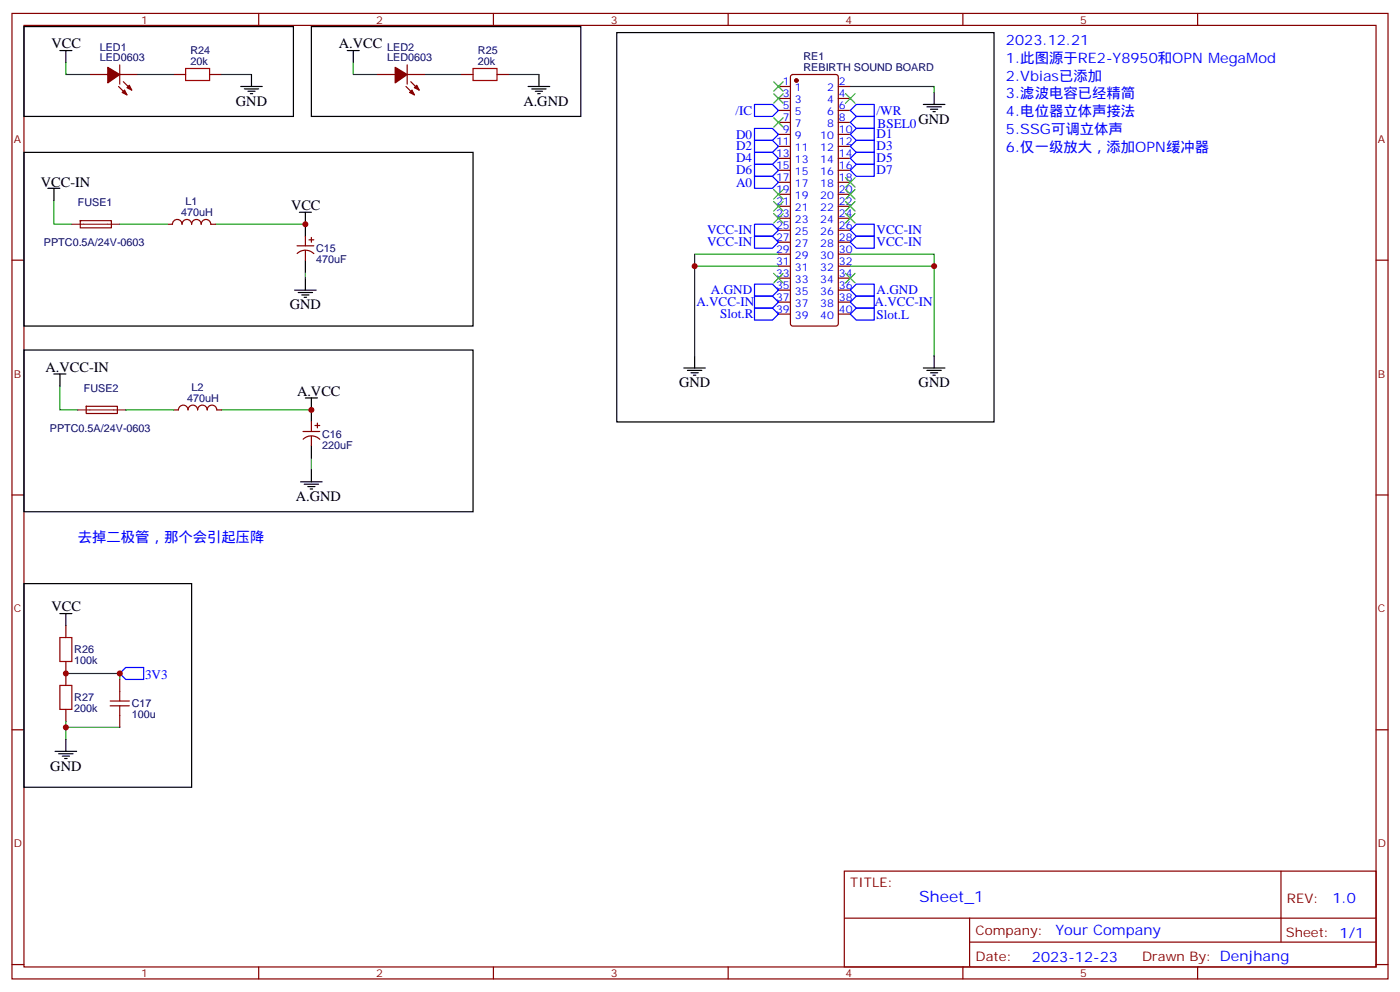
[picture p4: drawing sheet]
<svg xmlns="http://www.w3.org/2000/svg" width="412mm" height="292mm" viewBox="0 0 412 292" stroke-linecap="round" stroke-linejoin="round" font-family="sans-serif">
<g fill="none" stroke="#870000" stroke-width=".35">
<path d="M3.5 4h405.4v284.3h-405.4zM7.1 7.5h398.2v277.3h-398.2zM35.3 19.1v5.7M76.2 4v3.5M119.9 19.1v5.7M145.3 4v3.5M214.5 4v3.5M283.6 4v3.5M352.8 4v3.5M26.5 21.9h5.2M34.9 25.5l2.5 2.4M35.3 21.9h5.3"/>
<path d="M36.3 24.1l2.5 2.4M51.2 21.9h3.5M61.7 21.9h3.6M111.1 21.9h5.3M119.6 25.5l2.5 2.4M119.9 21.9h5.3M121 24.1l2.5 2.4M135.8 21.9h3.5M146.4 21.9h3.5M229.3 25.5h3.5M229.3 29h3.5M229.3 32.5h3.5"/>
<path d="M229.3 36.1h3.5M229.3 39.6h3.5M233.1 22.1l.4-.2h12.7l.5 .2 .2 .5v72.7l-.2 .5-.5 .2h-12.7l-.5-.2-.2-.5v-72.7zM246.9 25.5h3.6M246.9 29h3.6M246.9 32.5h3.6M246.9 36.1h3.6M246.9 39.6h3.6M229.3 43.1h3.5M229.3 46.6h3.5M229.3 50.2h3.5M229.3 53.7h3.5"/>
<path d="M229.3 57.2h3.5M246.9 43.1h3.6M246.9 46.6h3.6M246.9 50.2h3.6M246.9 53.7h3.6M246.9 57.2h3.6M3.5 76.6h3.6M23.6 65h9.2v2.1h-9.1zM49.4 66h1.4a1.41 1.41 0 0 1 1.4-1.4 1.41 1.41 0 0 1 1.4 1.4 1.41 1.41 0 0 1 1.4-1.4 1.41 1.41 0 0 1 1.4 1.4 1.41 1.41 0 0 1 1.5-1.4 1.41 1.41 0 0 1 1.4 1.4 1.41 1.41 0 0 1 1.4-1.4 1.41 1.41 0 0 1 1.4 1.4h1.4M87.5 72.4h4.9M87.5 74.7a3.5 3.5 0 0 1 4.9 0M90 69.6v2.8"/>
<path d="M90 73.8v2.8M91 70.6h1.4M91.7 69.9v1.4M229.3 78.4h3.5M229.3 74.9h3.5M229.3 71.3h3.5M229.3 67.8h3.5M229.3 64.3h3.5M229.3 60.7h3.5M246.9 78.4h3.6M246.9 74.9h3.6M246.9 71.3h3.6"/>
<path d="M246.9 67.8h3.6M246.9 64.3h3.6M246.9 60.7h3.6M405.3 76.6h3.6M229.3 92.5h3.5M229.3 89h3.5M229.3 85.4h3.5M229.3 81.9h3.5M246.9 92.5h3.6M246.9 89h3.6M246.9 85.4h3.6M246.9 81.9h3.6"/>
<path d="M25.4 119.7h9.1l.1 2-9.2 .1zM51.2 120.7h1.4a1.41 1.41 0 0 1 1.4-1.4 1.41 1.41 0 0 1 1.4 1.4 1.41 1.41 0 0 1 1.4-1.4 1.41 1.41 0 0 1 1.4 1.4 1.41 1.41 0 0 1 1.4-1.4 1.41 1.41 0 0 1 1.4 1.4 1.41 1.41 0 0 1 1.4-1.4 1.41 1.41 0 0 1 1.5 1.4h1.4M89.3 127.1h4.9M89.3 129.3a3.5 3.5 0 0 1 4.9 .1M91.7 124.2v2.9M91.7 128.5v2.8M92.8 125.3h1.4M93.5 124.6v1.4M3.5 145.8h3.6M405.3 145.8h3.6M19.4 184.2v3.5M19.4 194.8v7.1"/>
<path d="M3.5 214.9h3.6M19.4 208.9v3.5M35.3 200.1v3.5M35.3 210.7v3.5M405.3 214.9h3.6M248.7 256.5h156.6v28.3h-156.6zM377.3 256.6v20.8M248.7 270.4h156.5M285.6 277.4h119.6M285.6 270.4v14.1M3.5 284.1h3.6M76.2 284.8v3.5"/>
<path d="M145.3 284.8v3.5M214.5 284.8v3.5M283.6 284.8v3.5M352.8 284.8v3.5M405.3 284.1h3.6"/>
</g>
<g fill="#870000" stroke="#870000" stroke-width=".35">
<path d="M116.4 19.8l3.5 2.1-3.5 2.5z"/>
<path d="M120.6 27.2l.8-.7 .7 1.4z"/>
<path d="M122.8 25.1l.7 1.4-1.4-.7z"/>
<path d="M31.7 19.8l3.6 2.1-3.6 2.5z"/>
<path d="M36 27.2l.7-.7 .7 1.4z"/>
<path d="M38.1 25.1l.7 1.4-1.4-.7z"/>
<circle cx="234.6" cy="23.7" r=".53"/>
</g>
<g fill="none" stroke="#008700" stroke-width=".35">
<path d="M19.4 18.4v3.5h7.1M104.1 18.4v3.5h7M40.6 21.9h10.6M65.3 21.9h8.8M125.2 21.9h10.6M149.9 21.9h8.8M250.5 25.5h24.7v1.7M15.9 59v7h5.3M35.3 66h14.1M63.5 66h26.5M204.6 78.4h24.7M229.3 74.9h-24.7v29.9"/>
<path d="M250.5 78.4h24.7M250.5 74.9h24.7v29.9M90 80.2v1.7M17.6 113.7v7h5.3M37 120.7h14.2M65.3 120.7h26.4M91.7 134.8v3.6M19.4 198.3h15.9v1.8M19.4 212.4v5.3M19.4 214.2h15.9"/>
</g>
<g fill="none" stroke="#000" stroke-width=".35">
<path d="M7.1 7.8h79.3v26.5h-79.3zM17.6 14.9h3.6M19.4 14.9v3.5M91.7 7.8h79.4v26.5h-79.4zM102.3 14.9h3.5M104.1 14.9v3.5M181.7 9.6h111.1v114.6h-111.1zM70.9 25.5h6.4M72 26.2h4.2M73 26.9h2.1M73.7 27.6h.7M74.1 21.9v3.6"/>
<path d="M155.6 25.5h6.3M156.6 26.2h4.3M157.7 26.9h2.1M158.4 27.6h.7M158.7 21.9v3.6M272 30.8h6.3M273 31.5h4.3M274.1 32.2h2.1M274.8 32.9h.7M275.2 27.2v3.6M7.1 44.9h132.2v51.1h-132.2zM14.1 55.5h3.5"/>
<path d="M15.9 55.5v3.5M88.2 62.5h3.5M90 62.5v7.1M90 76.6v3.6M86.8 85.4h6.3M87.8 86.1h4.3M88.9 86.9h2.1M89.6 87.6h.7M90 81.9v3.5M7.1 103.1h132.2v47.6h-132.2zM15.9 110.1h3.5M17.6 110.1v3.6"/>
<path d="M90 117.2h3.5M91.7 117.2v7M201.4 108.4h6.4M202.5 109.1h4.2M203.6 109.8h2.1M204.3 110.5h.7M204.6 104.8v3.6M272 108.4h6.3M273 109.1h4.3M274.1 109.8h2.1M274.8 110.5h.7M275.2 104.8v3.6"/>
<path d="M91.7 131.3v3.5M91.7 138.4v3.5M88.5 141.9h6.4M89.6 142.6h4.2M90.7 143.3h2.1M91.4 144h.7M7.1 171.9h49.3v59.9h-49.3zM17.6 180.7h3.6M19.4 180.7v3.5M19.4 217.7v3.6M16.2 221.3h6.4M17.3 222h4.2"/>
<path d="M18.3 222.7h2.2M19 223.4h.8"/>
</g>
<path d="M54.7 20.2h7v3.5h-7zM139.3 20.2h7.1v3.5h-7.1zM17.6 187.7h3.6v7.1h-3.6zM17.6 201.9h3.6v7h-3.6zM32.5 207.9h5.6M32.5 206.4h5.6M35.3 203.6v2.8M35.3 207.9v2.8" fill="none" stroke="#a10000" stroke-width=".35"/>
<path d="M21.2 66h14.1M22.9 120.7h14.1" fill="none" stroke="#8c2424" stroke-width=".35"/>
<g fill="none" stroke="#00f" stroke-width=".35">
<path d="M222.2 30.8h5.3l1.8 1.7-1.8 1.8h-5.3zM222.2 37.8h5.3l1.8 1.8-1.8 1.7h-5.3zM252.2 34.3h5.3v3.5h-5.3l-1.7-1.7zM252.2 30.8h5.3v3.5h-5.3l-1.7-1.8zM252.2 37.8h5.3v3.5h-5.3l-1.7-1.7zM222.2 41.3h5.3l1.8 1.8-1.8 1.8h-5.3zM222.2 44.9h5.3l1.8 1.7-1.8 1.8h-5.3zM222.2 48.4h5.3l1.8 1.8-1.8 1.7h-5.3zM222.2 51.9h5.3l1.8 1.8-1.8 1.8h-5.3zM252.2 41.3h5.3v3.6h-5.3l-1.7-1.8zM252.2 44.9h5.3v3.5h-5.3l-1.7-1.8zM252.2 48.4h5.3v3.5h-5.3l-1.7-1.7z"/>
<path d="M222.2 66h5.3l1.8 1.8-1.8 1.8h-5.3zM222.2 69.6h5.3l1.8 1.7-1.8 1.8h-5.3zM252.2 66h5.3v3.6h-5.3l-1.7-1.8zM252.2 69.6h5.3v3.5h-5.3l-1.7-1.8zM222.2 83.7h5.3l1.8 1.7-1.8 1.8h-5.3zM222.2 87.2h5.3l1.8 1.8-1.8 1.7h-5.3zM222.2 90.7h5.3l1.8 1.8-1.8 1.8h-5.3zM250.5 92.5l1.7-1.8h5.3v3.6h-5.3zM250.5 89l1.7-1.8h5.3v3.5h-5.3zM252.2 83.7h5.3v3.5h-5.3l-1.7-1.8zM37 196.6h5.3v3.5h-5.3l-1.7-1.8z"/>
</g>
<g fill="none" stroke="#3c3" stroke-width=".35">
<path d="M227.9 27.6l2.8 2.8M227.9 34.6l2.8 2.9M227.9 24.1l2.8 2.8M230.7 27.6l-2.8 2.8M230.7 34.6l-2.8 2.9M230.7 24.1l-2.8 2.8M249.1 27.6l2.8 2.8M251.9 27.6l-2.8 2.8M227.9 55.8l2.8 2.8M227.9 59.3l2.8 2.9M230.7 55.8l-2.8 2.8M230.7 59.3l-2.8 2.9"/>
<path d="M249.1 55.8l2.8 2.8M249.1 59.3l2.8 2.9M249.1 52.3l2.8 2.8M251.9 55.8l-2.8 2.8M251.9 59.3l-2.8 2.9M251.9 52.3l-2.8 2.8M227.9 62.9l2.8 2.8M230.7 62.9l-2.8 2.8M249.1 62.9l2.8 2.8M251.9 62.9l-2.8 2.8M227.9 80.5l2.8 2.8M230.7 80.5l-2.8 2.8"/>
<path d="M249.1 80.5l2.8 2.8M251.9 80.5l-2.8 2.8"/>
</g>
<g fill="#c00">
<circle cx="91.7" cy="120.7" r=".88"/>
<circle cx="90" cy="66" r=".88"/>
<circle cx="204.6" cy="78.4" r=".88"/>
<circle cx="275.2" cy="78.4" r=".88"/>
<circle cx="19.4" cy="198.3" r=".88"/>
<circle cx="19.4" cy="214.2" r=".88"/>
<circle cx="35.3" cy="198.3" r=".88"/>
</g>
<text font-size="4.6" fill="#00f" x="270.8" y="265.6">Sheet_1</text>
<g font-size="4.2">
<text x="15.2" y="14.2">VCC</text>
<text x="99.8" y="14.2">A.VCC</text>
<text x="69.5" y="31.1">GND</text>
<text x="154.2" y="31.1">A.GND</text>
<text x="270.6" y="36.4">GND</text>
<text x="12" y="55.1">VCC-IN</text>
<text x="85.7" y="61.8">VCC</text>
<text x="85.4" y="91.1">GND</text>
<text x="13.4" y="109.4">A.VCC-IN</text>
<text x="87.5" y="116.5">A.VCC</text>
<text x="200" y="114">GND</text>
<text x="270.6" y="114">GND</text>
<text x="87.1" y="147.5">A.GND</text>
<text x="15.2" y="180">VCC</text>
<text x="14.8" y="226.9">GND</text>
</g>
<g font-size="4.2" fill="#00f">
<text x="296.3" y="13.1">2023.12.21</text>
<text x="296.3" y="18.4">1.此图源于RE2-Y8950和OPN MegaMod</text>
<text x="296.3" y="23.7">2.Vbias已添加</text>
<text x="296.3" y="29">3.滤波电容已经精简</text>
<text x="296.3" y="34.3">4.电位器立体声接法</text>
<text x="296.3" y="39.6">5.SSG可调立体声</text>
<text x="296.3" y="44.9">6.仅一级放大，添加OPN缓冲器</text>
<text x="22.9" y="159.5">去掉二极管，那个会引起压降</text>
<text x="392.5" y="265.8">1.0</text>
<text x="310.9" y="275.4">Your Company</text>
<text x="304" y="283.2">2023-12-23</text>
</g>
<g font-size="3.9" fill="#00f">
<text x="216.6" y="33.8">/IC</text>
<text x="258.2" y="33.8">/WR</text>
<text x="216.8" y="40.8">D0</text>
<text x="258.2" y="40.7">D1</text>
<text x="258.5" y="37.8">BSEL0</text>
<text x="216.8" y="44.3">D2</text>
<text x="216.8" y="47.8">D4</text>
<text x="258.2" y="44.3">D3</text>
<text x="258.2" y="47.8">D5</text>
<text x="216.8" y="51.3">D6</text>
<text x="258.2" y="51.3">D7</text>
<text x="216.8" y="54.9">A0</text>
<text x="208.3" y="69.1">VCC-IN</text>
<text x="258.2" y="69.1">VCC-IN</text>
<text x="208.3" y="72.6">VCC-IN</text>
<text x="258.2" y="72.6">VCC-IN</text>
<text x="209.4" y="86.7">A.GND</text>
<text x="258.2" y="86.7">A.GND</text>
<text x="205.1" y="90.2">A.VCC-IN</text>
<text x="212.2" y="93.8">Slot.R</text>
<text x="257.6" y="90.2">A.VCC-IN</text>
<text x="258.2" y="93.8">Slot.L</text>
<text x="42.7" y="200.1">3V3</text>
</g>
<g font-size="3.9" fill="#800">
<text x="250.5" y="261.1">TITLE:</text>
<text x="379.1" y="265.8">REV:</text>
<text x="287.4" y="275.3">Company:</text>
<text x="378.7" y="275.9">Sheet: 1/1</text>
<text x="287.4" y="283">Date:</text>
<text x="336.4" y="283.1">Draw</text>
<text x="346.6" y="283.1">n By: Denjhang</text>
</g>
<g font-size="3.2" fill="#800">
<text x="41.6" y="6.9">1</text>
<text x="110.8" y="6.9">2</text>
<text x="179.9" y="6.9">3</text>
<text x="249.1" y="6.9">4</text>
<text x="318.2" y="6.9">5</text>
<text x="4.1" y="42.1">A</text>
<text x="405.9" y="42.1">A</text>
<text x="4.1" y="111.2">B</text>
<text x="405.9" y="111.2">B</text>
<text x="4.1" y="180.3">C</text>
<text x="405.9" y="180.3">C</text>
<text x="4.1" y="249.5">D</text>
<text x="405.9" y="249.5">D</text>
<text x="41.6" y="287.8">1</text>
<text x="110.8" y="287.8">2</text>
<text x="179.9" y="287.8">3</text>
<text x="249.1" y="287.8">4</text>
<text x="318.2" y="287.8">5</text>
</g>
<g font-size="3.2" fill="#000080">
<text x="29.4" y="14.9">LED1</text>
<text x="56.1" y="15.9">R24</text>
<text x="114.1" y="14.9">LED2</text>
<text x="140.8" y="15.9">R25</text>
<text x="236.7" y="17.6">RE1</text>
<text x="29.4" y="18.1">LED0603</text>
<text x="56.1" y="19.1">20k</text>
<text x="114.1" y="18.1">LED0603</text>
<text x="140.8" y="19.1">20k</text>
<text x="236.7" y="20.8">REBIRTH SOUND BOARD</text>
<text x="22.9" y="60.8">FUSE1</text>
<text x="53.4" y="63.7">470uH</text>
<text x="54.6" y="60.4">L1</text>
<text x="12.9" y="72.5">PPTC0.5A/24V-0603</text>
<text x="93.1" y="77.4">470uF</text>
<text x="93.1" y="74.2">C15</text>
<text x="24.7" y="115.5">FUSE2</text>
<text x="55.1" y="118.3">470uH</text>
<text x="56.4" y="115">L2</text>
<text x="14.7" y="127.2">PPTC0.5A/24V-0603</text>
<text x="94.9" y="128.9">C16</text>
<text x="94.9" y="132.1">220uF</text>
<text x="21.9" y="195.5">100k</text>
<text x="21.9" y="192.3">R26</text>
<text x="21.9" y="209.6">200k</text>
<text x="21.9" y="206.4">R27</text>
<text x="38.8" y="208.3">C17</text>
<text x="38.8" y="211.4">100u</text>
</g>
<g font-size="3.2" fill="#00f">
<text x="230.6" y="25.1">1</text>
<text x="230.6" y="28.6">3</text>
<text x="234.1" y="26.9">1</text>
<text x="243.6" y="26.9">2</text>
<text x="247.1" y="28.6">4</text>
<text x="247.1" y="25.1">2</text>
<text x="230.6" y="32.2">5</text>
<text x="230.6" y="35.7">7</text>
<text x="234.1" y="30.4">3</text>
<text x="234.1" y="33.9">5</text>
<text x="243.6" y="33.9">6</text>
<text x="243.6" y="30.4">4</text>
<text x="247.1" y="35.7">8</text>
<text x="247.1" y="32.2">6</text>
<text x="230.6" y="39.2">9</text>
<text x="234.1" y="37.5">7</text>
<text x="234.1" y="41">9</text>
<text x="241.6" y="41">10</text>
<text x="243.6" y="37.5">8</text>
<text x="247.1" y="39.2">10</text>
<text x="228.6" y="42.8">11</text>
<text x="228.6" y="46.3">13</text>
<text x="234.1" y="44.5">11</text>
<text x="241.6" y="44.5">12</text>
<text x="247.1" y="46.3">14</text>
<text x="247.1" y="42.8">12</text>
<text x="228.6" y="49.8">15</text>
<text x="228.6" y="53.3">17</text>
<text x="234.1" y="48">13</text>
<text x="234.1" y="51.6">15</text>
<text x="241.6" y="51.6">16</text>
<text x="241.6" y="48">14</text>
<text x="247.1" y="53.3">18</text>
<text x="247.1" y="49.8">16</text>
<text x="228.6" y="56.9">19</text>
<text x="234.1" y="55.1">17</text>
<text x="234.1" y="58.6">19</text>
<text x="241.6" y="58.6">20</text>
<text x="241.6" y="55.1">18</text>
<text x="247.1" y="56.9">20</text>
<text x="228.6" y="60.4">21</text>
<text x="228.6" y="63.9">23</text>
<text x="234.1" y="62.2">21</text>
<text x="234.1" y="65.7">23</text>
<text x="241.6" y="65.7">24</text>
<text x="241.6" y="62.2">22</text>
<text x="247.1" y="63.9">24</text>
<text x="247.1" y="60.4">22</text>
<text x="228.6" y="67.5">25</text>
<text x="228.6" y="71">27</text>
<text x="234.1" y="69.2">25</text>
<text x="241.6" y="69.2">26</text>
<text x="247.1" y="71">28</text>
<text x="247.1" y="67.5">26</text>
<text x="228.6" y="74.5">29</text>
<text x="234.1" y="72.7">27</text>
<text x="234.1" y="76.3">29</text>
<text x="241.6" y="76.3">30</text>
<text x="241.6" y="72.7">28</text>
<text x="247.1" y="74.5">30</text>
<text x="228.6" y="78">31</text>
<text x="228.6" y="81.6">33</text>
<text x="234.1" y="79.8">31</text>
<text x="234.1" y="83.3">33</text>
<text x="241.6" y="83.3">34</text>
<text x="241.6" y="79.8">32</text>
<text x="247.1" y="81.6">34</text>
<text x="247.1" y="78">32</text>
<text x="228.6" y="85.1">35</text>
<text x="228.6" y="88.6">37</text>
<text x="234.1" y="86.9">35</text>
<text x="241.6" y="86.9">36</text>
<text x="247.1" y="88.6">38</text>
<text x="247.1" y="85.1">36</text>
<text x="228.6" y="92.1">39</text>
<text x="234.1" y="90.4">37</text>
<text x="234.1" y="93.9">39</text>
<text x="241.6" y="93.9">40</text>
<text x="241.6" y="90.4">38</text>
<text x="247.1" y="92.1">40</text>
</g>
</svg>
